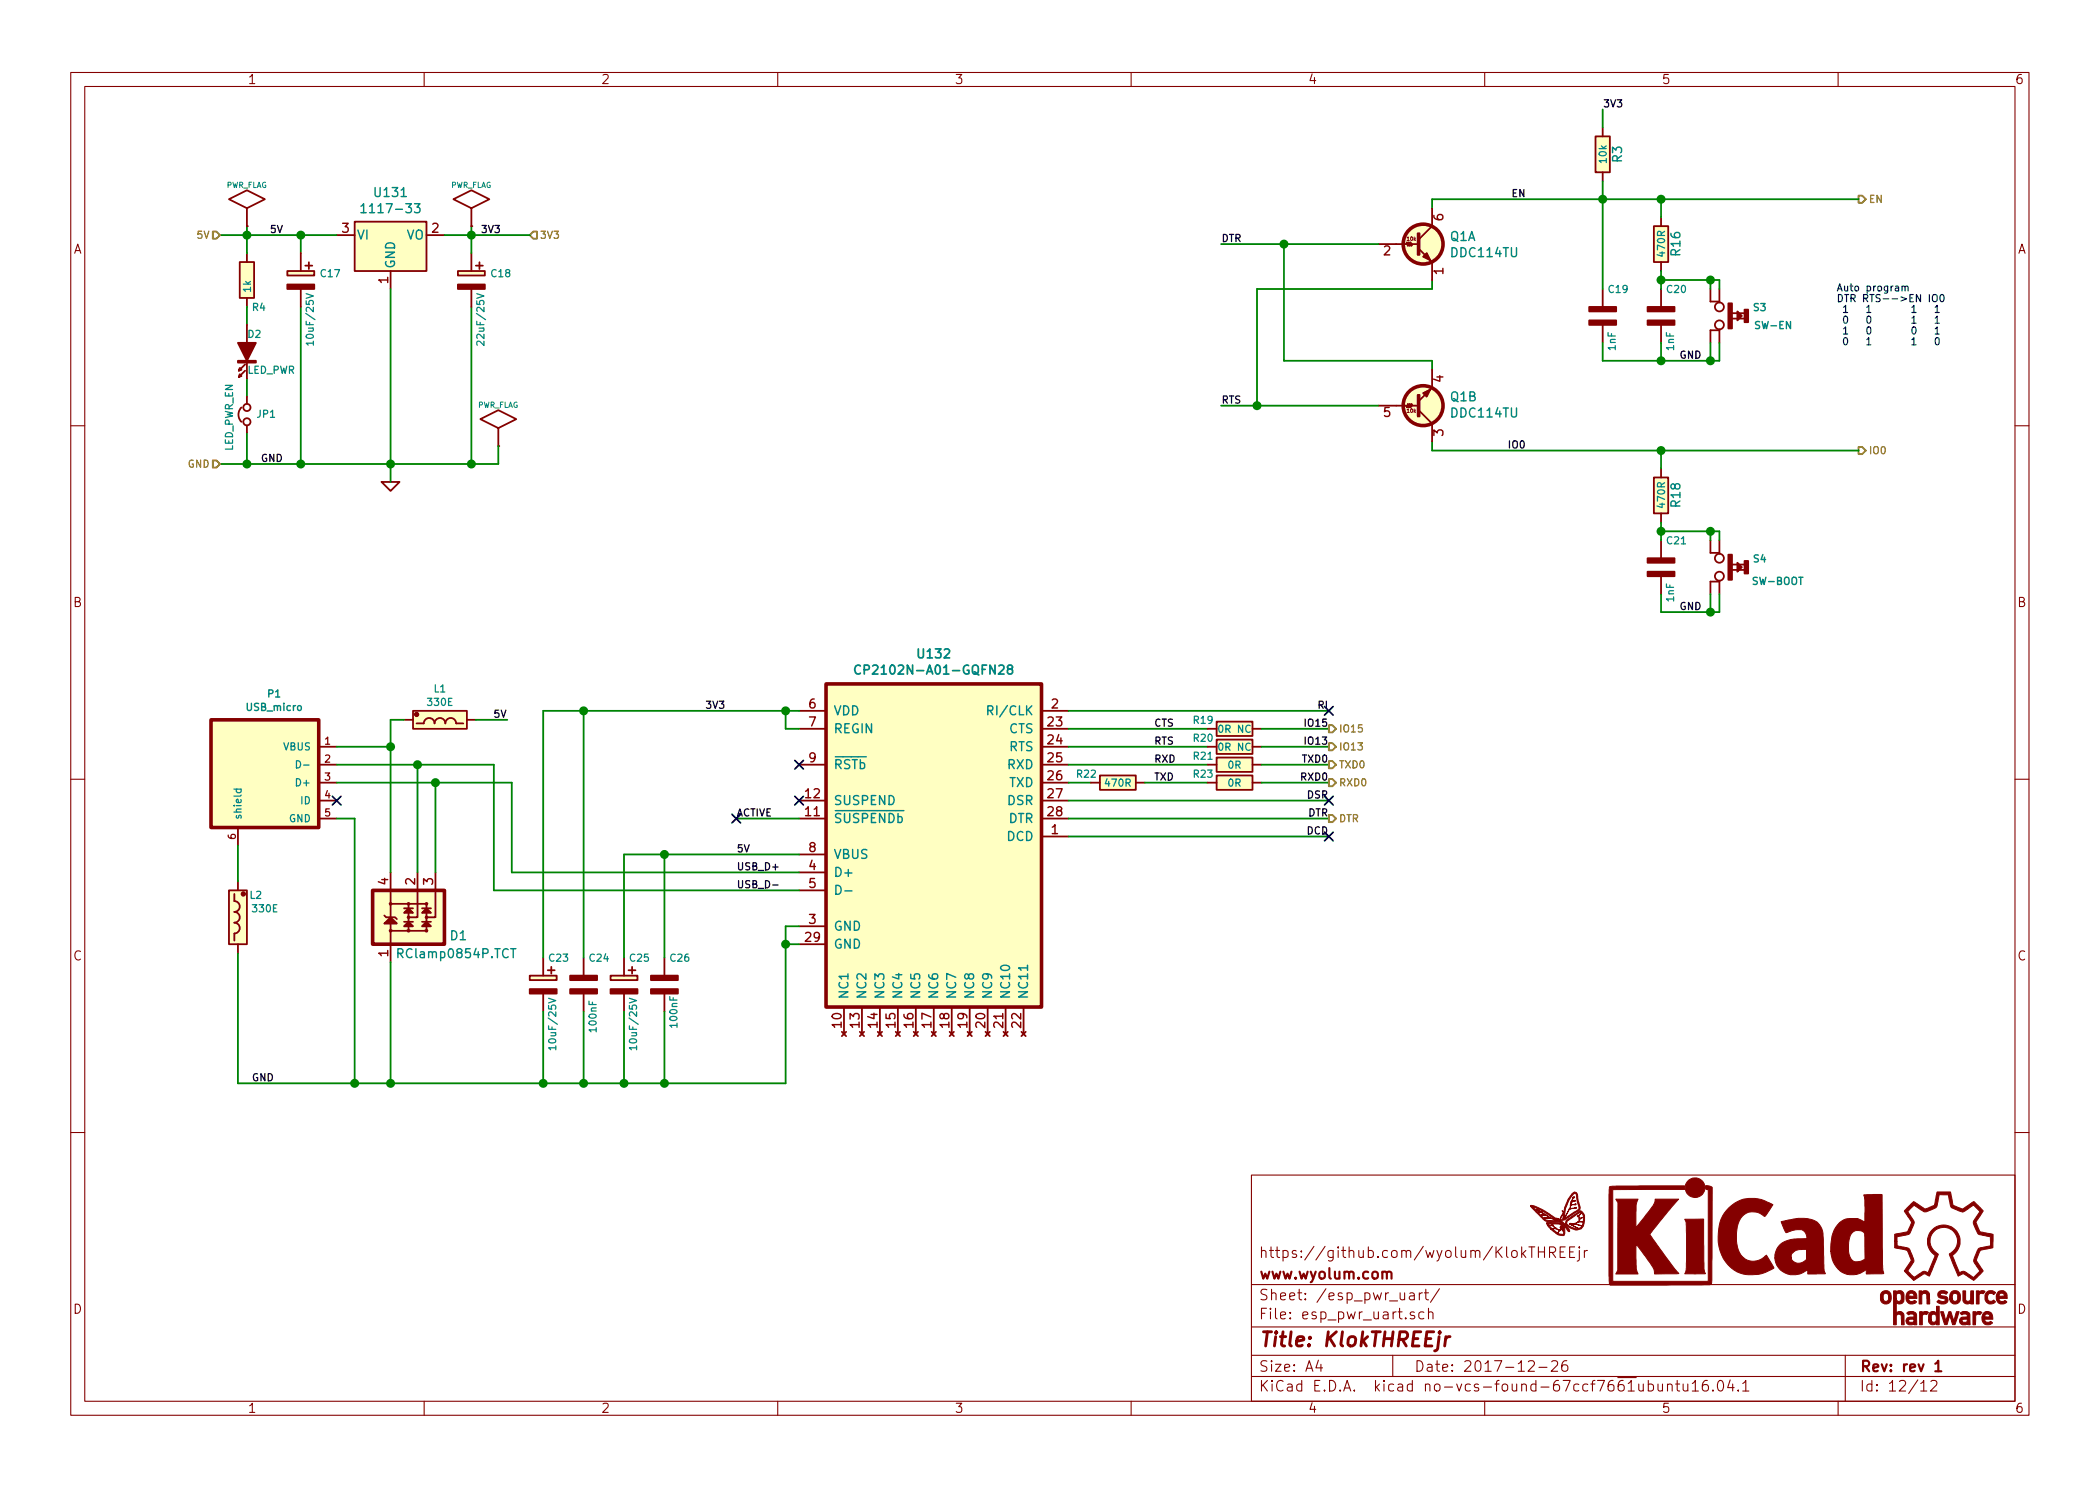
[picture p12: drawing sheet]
<svg xmlns="http://www.w3.org/2000/svg" width="297mm" height="210mm" viewBox="0 0 297 210" stroke-linecap="round" stroke-linejoin="round" font-family="sans-serif">
<g fill="none" stroke="#840000" stroke-width=".15">
<path d="M10 10.3h277v189.9h-277zM12 12.2h273v186.1h-273zM60 10.3v1.9M110 10.3v1.9M160 10.3v1.9M210 10.3v1.9M260 10.3v1.9M10 60.2h2M285 60.2h2M10 110.3h2M285 110.3h2M10 160.2h2"/>
<path d="M177 166.3h108v32h-108zM215.4 177.4l.4 .5M215.8 176.9l-.6 .6M216.3 176.4h.8M216.7 176.4v1.5M217.6 176.4v1.5M217.6 177.1h.9M218.5 176.4v1.5M219.2 177.2h.5a.4 .4 0 0 0 .4-.4 .4 .4 0 0 0-.4-.4h-.5v1.5M219.5 177.2l.5 .7M220.7 177.1h.5M221.4 176.4h-.7v1.5h.7"/>
<path d="M222 177.1h.5M222.7 176.4h-.7v1.5h.7M223.4 176.9v1.3l-.1 .2h-.2M223.4 176.4l-.1 .1 .1 .1v-.2v.2M224.1 176.9v1M224.5 176.9l-.3 .1-.1 .2M285 160.2h2M60 198.3v1.9M110 198.3v1.9M160 198.3v1.9M177 194.8h108M177 191.8h108"/>
<path d="M177 187.8h108M177 181.8h108M186.5 192.5l-.4 1h1M186.8 193v1M197 191.8v3M199.4 183l.1-.1 .5 .1 .1 .9M200.1 185.7a.37 .37 0 0 0-.6 .1v.1a.54 .54 0 0 0 .6 .3v.1v.2l-.2 .1-.4-.1M200.1 183.3l-.6 .1a.29 .29 0 0 0-.2 .2 .29 .29 0 0 0 .2 .3l.6-.1M200.8 182.9v1M201.2 182.9l-.3 .1-.1 .2M201.4 185.7l-.4-.1-.3 .3 .1 .6 .2 .1 .4-.1M201.5 182.9h.6"/>
<path d="M201.7 182.4v1.3l.1 .1 .3 .1M202.1 185.7a.38 .38 0 0 1 .6 .1v.8M202.1 185.1v1.5M203.6 182.3l-1.3 2M210 198.3v1.9M216.2 192.7l.2-.2 .5 .1a.4 .4 0 0 1 .1 .6l-.9 .8h.9M217.7 193.5h1.1M219.5 192.7l.2-.2h.3a.41 .41 0 0 1 .3 .7l-.9 .8h.9M221.6 192.5a.59 .59 0 0 0-.7 .7l.1 .7a.48 .48 0 0 0 .8-.2v-.3l-.2-.2a.51 .51 0 0 0-.6 0l-.1 .2M233.1 195.9a.48 .48 0 0 1 .8 .2v.4a.48 .48 0 0 1-.8 .2M233.1 195.3v1.5M234.5 195.8l.1 .9a.4 .4 0 0 0 .6 0"/>
<path d="M235.2 195.8v1M235.9 196a.41 .41 0 0 1 .6 0v.8M235.9 195.8v1M237 195.8h.6M237.2 195.3v1.3l.1 .1 .3 .1M238.1 195.8v.8a.39 .39 0 0 0 .6 .1M238.7 195.8v1M239.4 195.8l.4-.5v1.5M239.4 196.8h.8M241.5 195.3a.59 .59 0 0 0-.7 .7l.1 .7 .2 .1h.3l.2-.1 .1-.5-.2-.2-.4-.1-.3 .3M242.3 196.7h.1l-.1 .1-.1-.1h.1v.1M243.1 195.5a.35 .35 0 0 1 .3-.2 .35 .35 0 0 1 .3 .3 .77 .77 0 0 1-.4 1.2 .9 .9 0 0 1-.2-1.3z"/>
<path d="M244.7 195.2l-.3 1.1h.9M245.1 195.8v1M245.9 196.7v.1l-.1-.1h.1v.1M246.5 195.8l.4-.5v1.5M246.5 196.8h.9M260 198.3v1.9M261 191.8v6.5M271.7 195.8l.3-.3 .1-.2v1.5M271.7 196.8h.8M273.1 195.5l.2-.2h.4a.41 .41 0 0 1 .2 .7l-.9 .8h1"/>
</g>
<path d="M196.2 180.1a.36 .36 0 0 1 .3-.2 .36 .36 0 0 1 .3 .2v.8M273.7 193l.5-.5v1.5M273.7 194h.9" fill="none" stroke="#840000" stroke-width=".3"/>
<path d="M204.5 189.1l-.2 1.3M205.1 189.1a.55 .55 0 0 0-.6 .4" fill="none" stroke="#840000" stroke-width=".41"/>
<g fill="#ffffc2" stroke="#ffffc2" stroke-width=".14">
<path d="M33.9 37.1h2v5.1h-2z"/>
<path d="M50.2 31.4h10.1v6.9h-10.1z"/>
<path d="M40.6 38.3h3.8v.7h-3.8z"/>
<path d="M64.8 38.3h3.8v.7h-3.8z"/>
<path d="M116.8 96.8h30.5v45.7h-30.5z"/>
<path d="M29.8 101.8h15.3v15.3h-15.3z"/>
<path d="M74.9 138h3.8v.7h-3.8z"/>
<path d="M86.4 138h3.8v.7h-3.8z"/>
<path d="M155.6 109.7h5.1v2.1h-5.1z"/>
<path d="M172.1 107.2h5.1v2h-5.1z"/>
<path d="M172.1 109.7h5.1v2.1h-5.1z"/>
<path d="M172.1 104.6h5.1v2.1h-5.1z"/>
<path d="M172.1 102.1h5.1v2h-5.1z"/>
<path d="M225.7 19.3h2v5.1h-2z"/>
<path d="M233.9 32h2.1v5.1h-2.1z"/>
<path d="M233.9 67.6h2.1v5h-2.1z"/>
<path d="M52.7 126h10.2v7.6h-10.2z"/>
<path d="M58.4 100.6h7.6v2.5h-7.6z"/>
<path d="M32.4 126h2.5v7.6h-2.5z"/>
<circle cx="201.3" cy="34.5" r="2.82"/>
<circle cx="201.3" cy="57.4" r="2.82"/>
</g>
<g fill="none" stroke="#840000" stroke-width=".25">
<path d="M225.7 19.3h2v5.1h-2zM226.7 18v1.3M32.4 28.2l2.5-1.3 2.6 1.3-2.6 1.3zM33.9 37.1h2v5.1h-2zM34.9 29.5v2.5M34.9 32h.1M34.9 35.8v1.3M40.6 38.3h3.8v.7h-3.8zM42.5 35.8v2.5M47.6 33.3h2.6M50.2 31.4h10.1v6.9h-10.1zM55.2 38.3v2.6"/>
<path d="M60.3 33.3h2.6M64.1 28.2l2.6-1.3 2.5 1.3-2.5 1.3zM64.8 38.3h3.8v.7h-3.8zM66.7 29.5v2.5M66.7 32h.1M66.7 35.8v2.5M194.9 34.5h4l.1-.2 .1 .5 .2-.5 .1 .5 .1-.5 .1 .5 .2-.3h.9M200.7 35.2l1.9 1.9v2.5M202.6 29.5v2.5l-1.9 1.9M226.7 24.4v1.2M233.9 32h2.1v5.1h-2.1zM234.9 30.7v1.3"/>
<path d="M234.9 37.1v1.2M34.2 57.7a1.41 1.41 0 0 0 0 2M34.7 51.6l-.9 .8 .4-.1-.3-.2-.1 .3M34.7 52.4l-.9 .9 .4-.1-.3-.2-.1 .3M34.9 42.2v1.2M34.9 46v2.5M34.9 51v2.6M34.9 56.1v1M42.5 40.9v2.5M66.7 40.9v2.5M67.9 59.3l2.6-1.3 2.5 1.3-2.5 1.3zM194.9 57.4h4l.1 .3 .1-.6 .2 .6 .1-.6 .1 .6 .1-.6 .2 .3h.9"/>
<path d="M200.7 58l1.9 1.9v2.6M202.6 52.3v2.6l-1.9 1.9M226.7 40.9v2.5M226.7 46v2.5M234.9 40.9v2.5M234.9 46v2.5M241.9 40.9v1.8h1.3M243.2 46.7h-1.3v1.8M243.2 40.9v1.9M243.2 46.6v1.9M245 44.3h1.8M245 45.1h1.8"/>
<path d="M34.9 60.2v1M54 68.2h2.5l-1.3 1.3zM70.5 60.6v2.5M70.5 63.1h.1M233.9 67.6h2.1v5h-2.1zM234.9 66.3v1.3M234.9 72.6v1.3M234.9 76.4v2.6M241.9 76.4v1.8h1.3M243.2 76.4v2M245 79.9h1.8M234.9 81.5v2.6"/>
<path d="M243.2 82.2v1.9M243.2 82.3h-1.3v1.8M245 80.6h1.8M33.7 117.1v2.5M45.1 115.8h2.5M45.1 113.3h2.5M45.1 105.7h2.5M45.1 108.2h2.5M45.1 110.7h2.5M57.1 101.8h1.3M58.4 100.6h7.6v2.5h-7.6zM58.9 102.4h1a.76 .76 0 0 1 .8-.8 .76 .76 0 0 1 .8 .8 .76 .76 0 0 1 .7-.8 .76 .76 0 0 1 .8 .8 .76 .76 0 0 1 .8-.8 .76 .76 0 0 1 .7 .8h1"/>
<path d="M66 101.8h1.3M113 115.8h3.8M113 113.3h3.8M113 100.6h3.8M113 103.1h3.8M113 108.2h3.8M147.3 118.4h3.8M147.3 115.8h3.8M147.3 113.3h3.8M147.3 100.6h3.8M147.3 103.1h3.8M147.3 105.7h3.8"/>
<path d="M147.3 108.2h3.8M147.3 110.7h3.8M154.3 110.7h1.3M155.6 109.7h5.1v2.1h-5.1zM160.7 110.7h1.2M170.8 103.1h1.3M170.8 105.7h1.3M170.8 108.2h1.3M170.8 110.7h1.3M172.1 107.2h5.1v2h-5.1zM172.1 109.7h5.1v2.1h-5.1zM172.1 104.6h5.1v2.1h-5.1z"/>
<path d="M172.1 102.1h5.1v2h-5.1zM177.2 103.1h1.2M177.2 105.7h1.2M177.2 108.2h1.2M177.2 110.7h1.2M32.4 126h2.5v7.6h-2.5zM33.1 126.5v1a.76 .76 0 0 1 .8 .8 .76 .76 0 0 1-.8 .7 .76 .76 0 0 1 .8 .8 .76 .76 0 0 1-.8 .8 .76 .76 0 0 1 .8 .7 .76 .76 0 0 1-.8 .8v1M33.7 124.7v1.3M33.7 133.6v1.3M54.4 129.5l.2 .3h.6M55.2 129.8h.7l.2 .2M55.2 123.4v6.4"/>
<path d="M55.2 130.4v5.7M55.2 127.9h5.1v.6M57.1 130.4h1.3M57.1 128.5h1.3M57.8 127.9v.6M57.8 129.2v1.2M57.8 131.1v.6M59.1 123.4v6.4h-1.3M59.7 130.4h1.3M59.7 128.5h1.3M60.3 131.1v.6h-5.1M60.3 129.2v1.2"/>
<path d="M61.6 123.4v6.4h-1.3M74.9 138h3.8v.7h-3.8zM76.8 135.5v2.5M82.5 135.5v2.5M86.4 138h3.8v.7h-3.8zM88.3 135.5v2.5M94 135.5v2.5M113 133.6h3.8M113 131.1h3.8M113 123.4h3.8M113 126h3.8M113 120.9h3.8"/>
<path d="M76.8 140.6v2.5M82.5 140.6v2.5M88.3 140.6v2.5M94 140.6v2.5M119.1 146l.6 .6M119.4 142.5v3.8M119.7 146l-.6 .6M121.6 146l.6 .6M121.9 142.5v3.8M122.2 146l-.6 .6M124.2 146l.6 .6M124.5 142.5v3.8"/>
<path d="M124.8 146l-.6 .6M126.7 146l.6 .6M127 142.5v3.8M127.3 146l-.6 .6M129.2 146l.6 .6M129.5 142.5v3.8M129.8 146l-.6 .6M131.8 146l.6 .6M132.1 142.5v3.8M132.4 146l-.6 .6M134.3 146l.6 .6M134.6 142.5v3.8"/>
<path d="M134.9 146l-.6 .6M136.9 146l.6 .6M137.2 142.5v3.8M137.5 146l-.6 .6M139.4 146l.6 .6M139.7 142.5v3.8M140 146l-.6 .6M141.9 146l.6 .6M142.2 142.5v3.8M142.5 146l-.6 .6M144.5 146l.6 .6M144.8 142.5v3.8"/>
<path d="M145.1 146l-.6 .6"/>
<circle cx="34.9" cy="59.7" r=".51"/>
<circle cx="34.9" cy="57.7" r=".51"/>
<circle cx="243.2" cy="46" r=".63"/>
<circle cx="243.2" cy="43.4" r=".63"/>
<circle cx="243.2" cy="79" r=".63"/>
<circle cx="243.2" cy="81.5" r=".63"/>
<circle cx="55.2" cy="131.7" r=".13"/>
<circle cx="55.2" cy="127.9" r=".13"/>
<circle cx="57.8" cy="131.7" r=".13"/>
<circle cx="57.8" cy="129.8" r=".13"/>
<circle cx="57.8" cy="127.9" r=".13"/>
<circle cx="60.3" cy="129.8" r=".13"/>
<circle cx="60.3" cy="127.9" r=".13"/>
<circle cx="60.3" cy="131.7" r=".13"/>
</g>
<path d="M51.1 29.2l.3-.4v1.3M51.1 30.1h.7M58.6 28.8h.8l-.4 .5 .3 .1 .1 .5-.2 .2h-.4l-.2-.1M139.7 100.5h.6l.1-.2v-.3l-.2-.1h-.5v1.2M72.2 134.2h.8M118.2 125.3a.64 .64 0 0 1 .8 .6 .64 .64 0 0 1-.8 .6zM119.5 126.1h1M145.3 136.6v.7" fill="none" stroke="#008484" stroke-width=".2"/>
<g fill="none" stroke="#008400" stroke-width=".25">
<path d="M226.7 15.5v2.5M31.1 33.3h16.5M34.9 32v3.8M42.5 33.3v2.5M62.9 33.3h12M66.7 32v3.8M172.7 34.5h22.2M181.6 34.5v16.5h21v1.3M202.6 39.6v1.3h-24.8v16.5M226.7 25.6v15.3M234.9 28.2v2.5M234.9 38.3v2.6"/>
<path d="M234.9 39.6h8.3v1.3M241.9 39.6v1.3M262.9 28.2h-60.3v1.3M34.9 43.4v2.6M34.9 53.6v2.5M42.5 43.4v22.3M55.2 40.9v27.3M66.7 43.4v22.3M172.7 57.4h22.2M226.7 48.5v2.5h16.5v-2.5M234.9 48.5v2.5M241.9 48.5v2.5"/>
<path d="M34.9 61.2v4.5M70.5 63.1v2.6h-39.4M202.6 62.5v1.2h60.3M234.9 63.7v2.6M234.9 73.9v2.5M234.9 75.2h8.3v1.2M241.9 75.2v1.2M234.9 84.1v2.5h8.3v-2.5M241.9 84.1v2.5M33.7 119.6v5.1M47.6 105.7h7.6M47.6 115.8h2.6v37.5"/>
<path d="M47.6 108.2h22.2v17.8h43.2M47.6 110.7h24.8v12.7h40.6M57.1 101.8h-1.9v21.6M59.1 108.2v15.2M61.6 110.7v12.7M67.3 101.8h4.5M82.5 100.6v34.9M104.1 115.8h8.9M111.1 100.6v2.5h1.9M113 100.6h-36.2v34.9M151.1 105.7h19.7M151.1 115.8h36.9"/>
<path d="M151.1 118.4h36.9M151.1 100.6h36.9M151.1 103.1h19.7M151.1 108.2h19.7M151.1 110.7h3.2M151.1 113.3h36.9M161.9 110.7h8.9M178.4 105.7h9.6M178.4 103.1h9.6M178.4 108.2h9.6M178.4 110.7h9.6M55.2 136.1v17.2"/>
<path d="M94 120.9v14.6M111.1 133.6h1.9M113 131.1h-1.9v22.2h-77.4v-18.4M113 120.9h-24.7v14.6M76.8 143.1v10.2M82.5 143.1v10.2M88.3 143.1v10.2M94 143.1v10.2"/>
</g>
<g fill="#008400" stroke="#008400" stroke-width=".25">
<circle cx="42.5" cy="33.3" r=".51"/>
<circle cx="42.5" cy="65.7" r=".51"/>
<circle cx="55.2" cy="65.7" r=".51"/>
<circle cx="34.9" cy="65.7" r=".51"/>
<circle cx="34.9" cy="33.3" r=".51"/>
<circle cx="66.7" cy="33.3" r=".51"/>
<circle cx="50.2" cy="153.3" r=".51"/>
<circle cx="111.1" cy="133.6" r=".51"/>
<circle cx="111.1" cy="100.6" r=".51"/>
<circle cx="76.8" cy="153.3" r=".51"/>
<circle cx="82.6" cy="153.3" r=".51"/>
<circle cx="88.3" cy="153.3" r=".51"/>
<circle cx="94" cy="153.3" r=".51"/>
<circle cx="82.6" cy="100.6" r=".51"/>
<circle cx="94" cy="120.9" r=".51"/>
<circle cx="181.6" cy="34.5" r=".51"/>
<circle cx="177.8" cy="57.4" r=".51"/>
<circle cx="226.7" cy="28.2" r=".51"/>
<circle cx="235" cy="51" r=".51"/>
<circle cx="241.9" cy="51" r=".51"/>
<circle cx="235" cy="39.6" r=".51"/>
<circle cx="241.9" cy="39.6" r=".51"/>
<circle cx="235" cy="28.2" r=".51"/>
<circle cx="241.9" cy="86.6" r=".51"/>
<circle cx="235" cy="75.2" r=".51"/>
<circle cx="241.9" cy="75.2" r=".51"/>
<circle cx="235" cy="63.7" r=".51"/>
<circle cx="66.7" cy="65.7" r=".51"/>
<circle cx="55.2" cy="105.7" r=".51"/>
<circle cx="59.1" cy="108.2" r=".51"/>
<circle cx="61.6" cy="110.7" r=".51"/>
<circle cx="55.2" cy="153.3" r=".51"/>
</g>
<path d="M30.1 32.8h.5l.5 .5-.5 .5h-.5zM75.4 32.8h.5v1h-.5l-.5-.5zM262.9 27.7h.5l.5 .5-.5 .5h-.5zM30.1 65.1h.5l.5 .6-.5 .5h-.5zM262.9 63.2h.5l.5 .5-.5 .6h-.5zM188 102.6h.5l.5 .5-.5 .5h-.5zM188 105.2h.5l.5 .5-.5 .5h-.5zM188 107.7h.5l.5 .5-.5 .5h-.5zM188 110.2h.5l.5 .5-.5 .5h-.5zM188 115.3h.5l.5 .5-.5 .5h-.5z" fill="none" stroke="#848400" stroke-width=".25"/>
<g fill="#840000" stroke="#840000" stroke-width=".25">
<path d="M40.6 40.3h3.8v.6h-3.8z"/>
<path d="M64.8 40.3h3.8v.6h-3.8z"/>
<path d="M33.7 51h2.5v.3h-2.5z"/>
<path d="M33.7 48.5h2.5l-1.3 2.5z"/>
<path d="M74.9 139.9h3.8v.7h-3.8z"/>
<path d="M80.6 138h3.9v.7h-3.9z"/>
<path d="M80.6 139.9h3.9v.7h-3.9z"/>
<path d="M86.4 139.9h3.8v.7h-3.8z"/>
<path d="M92.1 138h3.8v.7h-3.8z"/>
<path d="M92.1 139.9h3.8v.7h-3.8z"/>
<path d="M224.8 43.4h3.8v.7h-3.8z"/>
<path d="M224.8 45.3h3.8v.7h-3.8z"/>
<path d="M233 43.4h3.9v.7h-3.9z"/>
<path d="M233 45.3h3.9v.7h-3.9z"/>
<path d="M244.5 42.9h.5v3.6h-.5z"/>
<path d="M246.8 43.8h.5v1.8h-.5z"/>
<path d="M245.7 44.1l.7 .6-.7 .6z"/>
<path d="M233 79h3.9v.6h-3.9z"/>
<path d="M233 80.9h3.9v.6h-3.9z"/>
<path d="M244.5 78.5h.5v3.5h-.5z"/>
<path d="M246.8 79.4h.5v1.7h-.5z"/>
<path d="M245.7 79.6l.7 .7-.7 .6z"/>
<path d="M200.5 33h.3v3.1h-.3z"/>
<path d="M201.3 36.3l.5-.5 .5 1z"/>
<path d="M200.5 55.9h.3v3h-.3z"/>
<path d="M201.3 55.6l1-.5-.5 1z"/>
<path d="M55.2 129.8l.9 .9h-1.7z"/>
<path d="M57.8 130.4l.6 .7h-1.3z"/>
<path d="M60.3 130.4l.7 .7h-1.3z"/>
<path d="M57.1 129.2l.7-.7 .6 .7z"/>
<path d="M59.7 129.2l.6-.7 .7 .7z"/>
<circle cx="58.9" cy="101.1" r=".25"/>
<circle cx="34.4" cy="126.5" r=".25"/>
</g>
<g fill="none" stroke="#008484" stroke-width=".18">
<path d="M43.3 41.5l1 .4-1 .3M44.3 48.6h-1l.3 .2M44.3 48.3v.5M67.4 41.5l1.1 .4-1.1 .3M68.5 48.3v.6l-.6-.6h-.2h-.2l-.1 .2 .1 .3M33.1 111.7h1M33.5 111.7l-.1 .3 .2 .2 .5-.1v-.4M41.9 107.6a.51 .51 0 0 1 .6 .5 .51 .51 0 0 1-.6 .6zM43 108.2h.7M77.6 141.2l1 .4-1 .3M78.6 148.3h-1l.3 .2M78.6 148v.5"/>
<path d="M89 141.2l1 .4-1 .3M90 148.3h-1l.3 .2M90 148v.5"/>
</g>
<g fill="none" stroke="#840000" stroke-width=".51">
<path d="M116.8 96.8h30.5v45.7h-30.5zM29.8 101.8h15.3v15.3h-15.3zM52.7 126h10.2v7.6h-10.2z"/>
<circle cx="201.3" cy="34.5" r="2.82"/>
<circle cx="201.3" cy="57.4" r="2.82"/>
</g>
<path d="M121.7 94.2a.52 .52 0 0 0-.6 0 .52 .52 0 0 0-.2 .6 .47 .47 0 0 0 .3 .5 .47 .47 0 0 0 .5-.1M142.7 94.7l-.2-.3 .2-.3h.3l.2 .3v.1l-.6 .2-.1 .2v.2l.2 .3 .4-.1 .1-.2v-.2l-.2-.2" fill="none" stroke="#008484" stroke-width=".25"/>
<g fill="none" stroke="#000084" stroke-width=".25">
<path d="M187.4 100l1.2 1.2M188.6 100l-1.2 1.2M47 112.7l1.2 1.2M48.2 112.7l-1.2 1.2M103.5 115.2l1.2 1.2M104.7 115.2l-1.2 1.2M112.4 107.6l1.2 1.2M112.4 112.7l1.2 1.2M113.6 107.6l-1.2 1.2M113.6 112.7l-1.2 1.2M187.4 117.7l1.2 1.3M187.4 112.7l1.2 1.2"/>
<path d="M188.6 117.7l-1.2 1.3M188.6 112.7l-1.2 1.2"/>
</g>
<path d="M109.3 125.2h.8" fill="none" stroke="#000" stroke-width=".18"/>
<g fill="none" stroke="#0000c2" stroke-width=".18">
<path d="M260.8 44.2h.5M260.8 47.3h.5M260.9 44.8l.1-.1a.55 .55 0 0 1 .4 .5 .55 .55 0 0 1-.4 .5l-.1-.1-.1-.3zM260.9 47.8h.1a.55 .55 0 0 1 .4 .5 .55 .55 0 0 1-.4 .5l-.1-.1-.1-.3zM264.1 43.5l.2-.3v1M264.1 48.1l.2-.3v1M264.1 44.2h.5M264.1 48.8h.5M264.1 44.8l.3-.1a.66 .66 0 0 1 0 1 .59 .59 0 0 1-.3-.9zM264.1 46.3l.3-.1a.66 .66 0 0 1 0 1.1 .59 .59 0 0 1-.3-1zM269 40.6l.1-.1a.23 .23 0 0 1 .4 .1v.6M269 40.5v.7"/>
<path d="M269.5 40.6a.23 .23 0 0 1 .2-.1 .23 .23 0 0 1 .2 .1v.6M270.4 43.5l.3-.3v1M270.4 45l.3-.3v1M270.4 48.1l.3-.3v1M270.4 44.2h.6M270.4 45.7h.6M270.4 48.8h.6M270.5 46.3l.2-.1a.55 .55 0 0 1 .3 .6 .55 .55 0 0 1-.3 .5l-.2-.1-.1-.3zM272.9 41.7v1M273.4 41.8l.2-.1a.35 .35 0 0 1 .4 .3v.5a.34 .34 0 0 1-.6 0zM273.7 43.5l.3-.3v1M273.7 45l.3-.3v1"/>
<path d="M273.7 46.5l.3-.3v1.1M273.7 44.2h.6M273.7 45.7h.6M273.7 47.3h.6M273.8 47.8h.3a.66 .66 0 0 1 0 1l-.3-.2zM274.5 41.8l.2-.1a.55 .55 0 0 1 .3 .5 .55 .55 0 0 1-.3 .5l-.2-.1-.1-.3z"/>
</g>
<g fill="#840000" stroke="#840000" stroke-width=".14">
<path d="M271.5 185.6h.4v.2l.1-.1a.59 .59 0 0 1 .8 0l-.3 .3a.41 .41 0 0 0-.6 .2v1.2h-.4z"/>
<path d="M279.1 185.6h.4v.1l.3-.1 .5 .1-.2 .3a.37 .37 0 0 0-.6 .2l-.1 1.2h-.3z"/>
<path d="M279.6 182.6h.3v.2a.55 .55 0 0 1 .9 0l-.3 .3h-.5l-.1 .1v1.3h-.3z"/>
<path d="M271.4 182.6h.4v.2a.63 .63 0 0 1 1.1 .3v1.4h-.3l-.1-1.2-.1-.2a.4 .4 0 0 0-.6 .2v1.2h-.4z"/>
<path d="M277.6 182.6h.4v1.3a.36 .36 0 0 0 .5 .2 .36 .36 0 0 0 .2-.4l.1-1.1h.3v1.9h-.3l-.1-.2a.66 .66 0 0 1-1.1-.3z"/>
<path d="M276 182.8a.76 .76 0 0 1 .8-.2 .76 .76 0 0 1 .5 .7v.5a.76 .76 0 0 1-.8 .7 .76 .76 0 0 1-.7-.7h.3a.39 .39 0 0 0 .4 .3 .39 .39 0 0 0 .4-.2v-.6a.39 .39 0 0 0-.4-.3 .39 .39 0 0 0-.4 .4v.4h-.3v-.7z"/>
<path d="M280.9 182.9l.4-.3h.5l.5 .3-.3 .3a.56 .56 0 0 0-.7-.1 .68 .68 0 0 0 .2 1l.5-.2 .2 .3a.82 .82 0 0 1-.8 .3 .82 .82 0 0 1-.6-.6v-.6z"/>
<path d="M269.8 182.9a.83 .83 0 0 1 1-.1 .83 .83 0 0 1 .3 .9h-1.1a.57 .57 0 0 0 .9 .3l.2 .2a.86 .86 0 0 1-1.1 .2 .86 .86 0 0 1-.4-1h1.2l-.3-.4-.4 .1-.1 .3h-.4z"/>
<path d="M282.6 182.8a.76 .76 0 0 1 .9-.1 .76 .76 0 0 1 .4 .7v.3h-1.1l.1 .4h.5l.2-.1 .3 .2a.87 .87 0 0 1-1.1 .2 .87 .87 0 0 1-.4-1h1.1l-.1-.3-.4-.1-.3 .4h-.3z"/>
<path d="M266.1 182.9a.83 .83 0 0 1 1.1-.2 .83 .83 0 0 1 .3 1 .76 .76 0 0 1-.7 .8 .76 .76 0 0 1-.8-.7h.4a.39 .39 0 0 0 .4 .3 .39 .39 0 0 0 .3-.3v-.5a.38 .38 0 0 0-.4-.3 .38 .38 0 0 0-.3 .3v.5h-.4v-.6z"/>
<path d="M272.9 185.8a.7 .7 0 0 1 1 0v-1h.4v2.6h-.4v-.2a.63 .63 0 0 1-.7 .2 .63 .63 0 0 1-.4-.6h.4a.36 .36 0 0 0 .4 .3 .36 .36 0 0 0 .3-.4v-.3a.36 .36 0 0 0-.3-.5 .36 .36 0 0 0-.4 .3v.6h-.4v-.8z"/>
<path d="M274.5 185.6h.4l.3 1.2 .5-1.2h.2l.5 1.3 .3-1.3h.4l-.6 1.8h-.3l-.4-1.2-.4 1.2h-.3z"/>
<path d="M277.3 185.7a.8 .8 0 0 1 1.3 .2l.1 1.5h-.4v-.1l-.2 .1h-.5l-.4-.3v-.2h.3l.2 .2h.5l.1-.5-.5 .1h-.3v.2h-.3a.51 .51 0 0 1 .4-.5l.7-.1v-.3l-.5-.1-.3 .1-.2-.2z"/>
<path d="M280.5 185.8a.76 .76 0 0 1 .9-.2 .76 .76 0 0 1 .5 .8v.3h-1.2a.63 .63 0 0 0 .9 .3l.2 .2a.87 .87 0 0 1-1.1 .2 .87 .87 0 0 1-.3-1.1h1.1a.38 .38 0 0 0-.4-.4 .38 .38 0 0 0-.4 .4h-.3z"/>
<path d="M274.2 182.8l.4-.2h.4l.5 .2-.2 .3-.4-.1-.4 .1a.34 .34 0 0 0 .5 .3 .56 .56 0 0 1 .5 .6 .56 .56 0 0 1-.6 .5h-.4l-.5-.3 .2-.3 .1 .1a.65 .65 0 0 0 .8 0l.1-.1a.76 .76 0 0 0-.8-.3l-.2-.1-.1-.3z"/>
<path d="M269.7 185.8a.97 .97 0 0 1 1.3 .1l.1 1.5h-.4v-.1l-.2 .1h-.5l-.4-.3v-.2h.4v.1l.2 .1h.4l.1-.1v-.4l-.5 .1-.2 .2h-.4a.48 .48 0 0 1 .6-.5h.5v-.4l-.5-.1-.2 .1z"/>
<path d="M267.8 182.6h.4v.2a.62 .62 0 0 1 .7-.2 .62 .62 0 0 1 .4 .6v.7a.64 .64 0 0 1-.4 .6 .64 .64 0 0 1-.7-.2v1.4a.63 .63 0 0 1 .7-.1 .63 .63 0 0 1 .4 .5v1.3h-.3l-.1-1.2a.37 .37 0 0 0-.3-.3 .37 .37 0 0 0-.4 .4v1.1h-.4v-3.7h.4a.37 .37 0 0 0 .2 .4 .37 .37 0 0 0 .4-.1l.1-.6v-.3l-.2-.1-.4 .1-.1 .6h-.4z"/>
<path d="M269.8 170.9l.9-.9 1.4 .9a.61 .61 0 0 0 .8-.1l.4-.1a.45 .45 0 0 0 .4-.6l.3-1.4h1.9l.4 1.9 .9 .3a.51 .51 0 0 0 .8-.1l1.1-.8 .2 .1 1.2 1.2-.7 1.2a.6 .6 0 0 0-.1 .9l.4 .9 1.8 .3v1.9l-1.8 .4-.4 .9a.58 .58 0 0 0 .1 .9l.7 1.1-1.3 1.4-1.5-1-.7 .4-1.3-3.1a1.96 1.96 0 0 0 .3-3.5 1.96 1.96 0 0 0-3 1.8 2.68 2.68 0 0 0 1.2 1.7l-1.3 3.1-.4-.2a.4 .4 0 0 0-.6 0l-1.2 .8-1.3-1.3 .9-1.4a.8 .8 0 0 0-.2-.8l-.1-.3a.56 .56 0 0 0-.6-.6l-1.4-.3v-.9h.3l.1 .7 .7 .1a1.21 1.21 0 0 1 1.1 .5l.3 .7a.99 .99 0 0 1-.1 1.4l-.6 .9 1 .8 .9-.6a.69 .69 0 0 1 1 0l1-2.5a2.38 2.38 0 0 1-1.1-1.7 2.32 2.32 0 0 1 3.3-2.4 2.32 2.32 0 0 1 .4 4l-.2 .1 1.1 2.5 .3-.2a1.26 1.26 0 0 1 1.1 .5l.5 .4 1-.9-.4-.6a1.33 1.33 0 0 1-.5-1.3l.3-.7a.95 .95 0 0 1 1.1-.9l1-.1-.1-1.3-1.2-.3a.59 .59 0 0 1-.7-.4l-.4-1a1.01 1.01 0 0 1 .4-1.1l.5-.8-1-.9-1.5 1-1.6-.7-.4-1.7-1.3-.1-.2 1.2a.84 .84 0 0 1-.8 .9l-.4 .2a.89 .89 0 0 1-1.2-.1l-1-.7-.9 .9 .9 1.3a1.07 1.07 0 0 1-.2 1.1l-.2 .3a.75 .75 0 0 1-.8 .7l-1.2 .2v.6h-.3v-1l1.8-.3 .5-1.2 .1-.2-1-1.5z"/>
<path d="M238.3 172.5h2.7v7.1l.2 .6h-2.9l.2-.5 .1-1.3-.1-4.9v-.5z"/>
<path d="M227.7 167.9l.9-.1h9.7v.5h-10.2v13h13.5v-13l-.3-.1-.1-.4h.5l.5 .2-.1 13.1v.6l-1.4 .1h-12.9l-.2-.2v-1.1z"/>
<path d="M244.6 170.9a4.9 4.9 0 0 1 5.9-.6l.3 .2-1.2 1.6a2.29 2.29 0 0 0-2.4-.5 2.29 2.29 0 0 0-1.5 1.9l-.1 2.1a2.85 2.85 0 0 0 1.9 2.8 2.5 2.5 0 0 0 2.4-.8l1 1.8a5.4 5.4 0 0 1-5.6 .3 5.9 5.9 0 0 1-2.1-6.3l.5-1.4z"/>
<path d="M228.5 169.7h3.2l-.3 .9v3.1l2.4-3.1 .3-.6v-.3h3.3l-4.1 4.9 3.6 4.9 .6 .7-3.5 .1v-.5a14.6 14.6 0 0 0-2.2-3.3l-.4-.5v3.5l.3 .8h-3.2l.3-.6 .1-9.6z"/>
<path d="M263.6 169.1l2.6-.1 .1 9.9 .1 1.3-2.4 .1-.1-.6-1.2 .6a2.96 2.96 0 0 1-3.7-2.7v-.5h2.5a1.5 1.5 0 0 0 .9 1.4 1.92 1.92 0 0 0 1.4-.4v-3a.75 .75 0 0 0-.9-1 1.25 1.25 0 0 0-1.4 1.3v1.7h-2.5a4.8 4.8 0 0 1 1.6-4.4l.7-.3h1.5l1 .5v-3.1z"/>
<path d="M251.9 172.9l2.3-.5a4.3 4.3 0 0 1 2.8 .5 2.97 2.97 0 0 1 .9 2.5l.1 3.4a2.48 2.48 0 0 0 .2 1.4l-2.5 .1v-.6a2.93 2.93 0 0 1-4.4-.7l-.2-1h2.3a1.21 1.21 0 0 0 1 .8 1.21 1.21 0 0 0 1.1-.6v-1.4h-.5a1.57 1.57 0 0 0-1.6 .8v.4h-2.3a2.51 2.51 0 0 1 2.4-2.6l2.1-.1a1.18 1.18 0 0 0-.8-1.3 4.2 4.2 0 0 0-2.1 .4h-.1l-.1-.2z"/>
<path d="M217.3 171.1h.2l.3 .2 .4 .1v.2l.2 .1 1.4 .8-.6-.1h-.8l.9-.1h-.9h.8l-.5-.3-.6-.1h.5h-.6l.1-.1 .3 .1-.5-.4 .2-.1-.5 .1h.2h-.2v-.1h.3z"/>
<path d="M222.5 169.4l.1-.1 .1 .1a.4 .4 0 0 0-.3 .5l.3 .1 .1-.1h-.3l.3-.1v.2h-.2a.35 .35 0 0 0-.3 .4l.5 .1 .1-.1h-.3h.3l-.2 .1a.39 .39 0 0 0-.4 0 .39 .39 0 0 0-.2 .5l.9-.1-.1 .1h-.7a1.01 1.01 0 0 0-.6 .8l.3-.7 .2-.1-.1 .1 .1-.3v-.3h.2h-.2l.1-.5h.2h-.2l.3-.6h.2z"/>
<path d="M218.8 173h1.9l.1 .2a1.11 1.11 0 0 1 .4 1.6l-.8-.1-.3-.2 1 .1a.41 .41 0 0 0 0-.4 .41 .41 0 0 0-.4-.2l-.3 .5h-.3l-.7-.6h.2l.7 .6 .2-.3-.1-.1h.2l-.2-.1a1.4 1.4 0 0 0-1-.1l-.5-.5 .3 .1a.66 .66 0 0 0 .9 .3h-.3a.33 .33 0 0 0-.3-.4h-.1h.3h-.8l-.1-.3h.2v.2h.2h.4a1.35 1.35 0 0 0 1.1 .7l.2-.1h-.2a.23 .23 0 0 1 .3 0 .23 .23 0 0 1 .1 .2l.1 .1-.1-.4h-.3l-.1-.1h.2l-.2-.1 .5 .1-.6-.5-1.8-.1z"/>
<path d="M221.5 172.7l1.5-1a.52 .52 0 0 1 .9-.1l.2 .4v.7a1.13 1.13 0 0 1-1.4 1.3l-.9-.4-.4-.4 .2-.1a2.38 2.38 0 0 0 1.5 .8v-.1l-1.1-.6h.2l.5 .3a.63 .63 0 0 0 1 0l-.9-.3h-.8l.1-.1 .8 .1 .9 .2 .2-.5h-.6l-.5 .3h-.5l.6-.2 .3-.1h-.1l.1-.1h.6l.1-.5a.55 .55 0 0 0-.6 .5h-.1a.16 .16 0 0 0 .1-.2 .16 .16 0 0 0-.1-.1l.2-.1-.2 .1 .1-.1-.1-.2-.2-.1h.2a.34 .34 0 0 0 .6 .2 .34 .34 0 0 0-.2-.6l-.4 .4h-.2l.6-.5-.2-.1-.3 .2-1.5 1.1-.1 .3h-.2z"/>
<path d="M216.5 170.6a5.6 5.6 0 0 1 2.5 1.1l1 .7 .6 .1 .1 .1 .3-.7a.35 .35 0 0 0 0-.6l.2 .2 .1-.7a3.9 3.9 0 0 1 1.4-2.1 .61 .61 0 0 1 .5 .8l.3 1.2a.68 .68 0 0 1-.6 .9l-1.6 1-.3 .1 .1-.3h.2l.3-.6-.3 .6 1.4-.9a.71 .71 0 0 0 .5-1.1l-.2-.9a.46 .46 0 0 0-.3-.6l-.6 .6a6 6 0 0 0-.8 2.8l-.1 .1h-.1l.1-.7h-.1a.87 .87 0 0 0-.3 .9l1.1 1.3 .1 .3a.5 .5 0 0 1-.5-.4l-.9-1-.7 .1a2.11 2.11 0 0 1-1.7-.4l-1.7-1.8h.2l1.4 1.4a1.33 1.33 0 0 0 1.4 .6h.7l-.4-.3h.4l.4 .4v-.2l-.2-.1-.6-.1-1.3-.8a5.6 5.6 0 0 0-2-.9z"/>
<circle cx="239.8" cy="168" r="1.4"/>
</g>
<text font-size="2.8" fill="#840000" x="178" y="190.5">Title: KlokTHREEjr</text>
<g font-size="2.1" fill="#840000">
<text x="178" y="178">https://github.com/wyolum/KlokTHREEjr</text>
<text x="178" y="184">Sheet: /esp_pwr_uart/</text>
<text x="178" y="181">www.wyolum.com</text>
<text x="178" y="186.7">File: esp_pwr_uart.sch</text>
<text x="178" y="196.9">KiCad E.D.A. kicad no-vcs-found-67ccf7661ubuntu16.04.1</text>
<text x="178" y="194.1">Size: A4</text>
<text x="200" y="194.1">Date: 2017-12-26</text>
<text x="263" y="194.1">Rev: rev 1</text>
<text x="263" y="196.9">Id: 12/12</text>
</g>
<g font-size="1.8" fill="#840000">
<text x="35" y="11.9">1</text>
<text x="85" y="11.9">2</text>
<text x="135" y="11.9">3</text>
<text x="185" y="11.9">4</text>
<text x="235" y="11.9">5</text>
<text x="285" y="11.9">6</text>
<text x="10.4" y="35.9">A</text>
<text x="48.4" y="32.9">3</text>
<text x="61.1" y="32.9">2</text>
<text x="204.2" y="31.2" transform="rotate(-90 204.2 31.2)">6</text>
<text x="285.4" y="35.9">A</text>
<text x="43.2" y="38.1">+</text>
<text x="54.9" y="40.1" transform="rotate(-90 54.9 40.1)">1</text>
<text x="67.3" y="38.1">+</text>
<text x="195.7" y="36.1">2</text>
<text x="204.2" y="38.8" transform="rotate(-90 204.2 38.8)">1</text>
<text x="195.7" y="59">5</text>
<text x="204.2" y="54.1" transform="rotate(-90 204.2 54.1)">4</text>
<text x="204.2" y="61.7" transform="rotate(-90 204.2 61.7)">3</text>
<text x="10.4" y="85.9">B</text>
<text x="285.4" y="85.9">B</text>
<text x="114.5" y="100.2">6</text>
<text x="148.7" y="100.2">2</text>
<text x="114.5" y="102.8">7</text>
<text x="114.5" y="107.9">9</text>
<text x="148.3" y="102.8">23</text>
<text x="148.3" y="105.3">24</text>
<text x="148.3" y="107.9">25</text>
<text x="114" y="112.9">12</text>
<text x="148.3" y="110.4">26</text>
<text x="148.3" y="112.9">27</text>
<text x="114" y="115.5">11</text>
<text x="148.3" y="115.5">28</text>
<text x="148.7" y="118">1</text>
<text x="54.9" y="125.2" transform="rotate(-90 54.9 125.2)">4</text>
<text x="58.7" y="125.2" transform="rotate(-90 58.7 125.2)">2</text>
<text x="61.3" y="125.2" transform="rotate(-90 61.3 125.2)">3</text>
<text x="114.5" y="123.1">4</text>
<text x="114.5" y="125.6">5</text>
<text x="114.5" y="120.6">8</text>
<text x="114.5" y="130.7">3</text>
<text x="10.4" y="135.9">C</text>
<text x="54.9" y="135.4" transform="rotate(-90 54.9 135.4)">1</text>
<text x="77.5" y="137.8">+</text>
<text x="88.9" y="137.8">+</text>
<text x="114" y="133.3">29</text>
<text x="285.4" y="135.9">C</text>
<text x="119" y="145.4" transform="rotate(-90 119 145.4)">10</text>
<text x="121.6" y="145.4" transform="rotate(-90 121.6 145.4)">13</text>
<text x="124.1" y="145.4" transform="rotate(-90 124.1 145.4)">14</text>
<text x="126.7" y="145.4" transform="rotate(-90 126.7 145.4)">15</text>
<text x="129.2" y="145.4" transform="rotate(-90 129.2 145.4)">16</text>
<text x="131.7" y="145.4" transform="rotate(-90 131.7 145.4)">17</text>
<text x="134.3" y="145.4" transform="rotate(-90 134.3 145.4)">18</text>
<text x="136.8" y="145.4" transform="rotate(-90 136.8 145.4)">19</text>
<text x="139.4" y="145.4" transform="rotate(-90 139.4 145.4)">20</text>
<text x="141.9" y="145.4" transform="rotate(-90 141.9 145.4)">21</text>
<text x="144.4" y="145.4" transform="rotate(-90 144.4 145.4)">22</text>
<text x="10.4" y="185.9">D</text>
<text x="285.4" y="185.9">D</text>
<text x="35" y="199.9">1</text>
<text x="85" y="199.9">2</text>
<text x="135" y="199.9">3</text>
<text x="185" y="199.9">4</text>
<text x="235" y="199.9">5</text>
<text x="285" y="199.9">6</text>
</g>
<g font-size="1.8" fill="#008484">
<text x="229.4" y="23" transform="rotate(-90 229.4 23)">R3</text>
<text x="53.1" y="27.9">U131</text>
<text x="50.4" y="33.9">VI</text>
<text x="52" y="30.2">1117-33</text>
<text x="57.5" y="33.9">VO</text>
<text x="205.1" y="34.1">Q1A</text>
<text x="55.9" y="38.1" transform="rotate(-90 55.9 38.1)">GND</text>
<text x="205.4" y="36.4">DDC114TU</text>
<text x="237.7" y="36.1" transform="rotate(-90 237.7 36.1)">R16</text>
<text x="205.2" y="56.8">Q1B</text>
<text x="205.4" y="59.1">DDC114TU</text>
<text x="237.7" y="71.7" transform="rotate(-90 237.7 71.7)">R18</text>
<text x="122.5" y="95.4">CP2102N-A01-GQFN28</text>
<text x="130" y="93.2">U132</text>
<text x="117.9" y="101.2">VDD</text>
<text x="140.4" y="101.2">RI/CLK</text>
<text x="117.9" y="103.8">REGIN</text>
<text x="142.8" y="103.8">CTS</text>
<text x="142.8" y="106.3">RTS</text>
<text x="117.9" y="113.9">SUSPEND</text>
<text x="117.9" y="108.8">RSTb</text>
<text x="142.6" y="108.8">RXD</text>
<text x="142.6" y="113.9">DSR</text>
<text x="142.8" y="111.4">TXD</text>
<text x="117.9" y="116.5">SUSPENDb</text>
<text x="142.5" y="119">DCD</text>
<text x="142.7" y="116.5">DTR</text>
<text x="117.9" y="124.1">D+</text>
<text x="117.9" y="121.5">VBUS</text>
<text x="117.9" y="131.7">GND</text>
<text x="56.7" y="135.6">RClamp0854P.TCT</text>
<text x="63.7" y="133">D1</text>
<text x="117.9" y="134.2">GND</text>
<text x="120" y="141.5" transform="rotate(-90 120 141.5)">NC1</text>
<text x="122.6" y="141.5" transform="rotate(-90 122.6 141.5)">NC2</text>
<text x="125.1" y="141.5" transform="rotate(-90 125.1 141.5)">NC3</text>
<text x="127.6" y="141.5" transform="rotate(-90 127.6 141.5)">NC4</text>
<text x="130.2" y="141.5" transform="rotate(-90 130.2 141.5)">NC5</text>
<text x="132.7" y="141.5" transform="rotate(-90 132.7 141.5)">NC6</text>
<text x="135.3" y="141.5" transform="rotate(-90 135.3 141.5)">NC7</text>
<text x="137.8" y="141.5" transform="rotate(-90 137.8 141.5)">NC8</text>
<text x="140.3" y="141.5" transform="rotate(-90 140.3 141.5)">NC9</text>
<text x="142.9" y="141.5" transform="rotate(-90 142.9 141.5)">NC10</text>
<text x="145.4" y="141.5" transform="rotate(-90 145.4 141.5)">NC11</text>
</g>
<g font-size="1.4">
<text x="226.7" y="15.2">3V3</text>
<text x="213.9" y="27.9">EN</text>
<text x="38.1" y="33">5V</text>
<text x="67.9" y="33">3V3</text>
<text x="172.7" y="34.2">DTR</text>
<text x="237.5" y="50.7">GND</text>
<text x="172.7" y="57.1">RTS</text>
<text x="36.8" y="65.3">GND</text>
<text x="213.6" y="63.4">IO0</text>
<text x="237.5" y="86.3">GND</text>
<text x="70" y="101.5">5V</text>
<text x="99.7" y="100.3">3V3</text>
<text x="186.5" y="100.3">RI</text>
<text x="163.2" y="102.8">CTS</text>
<text x="163.2" y="105.4">RTS</text>
<text x="163.2" y="107.9">RXD</text>
<text x="184.4" y="107.9">TXD0</text>
<text x="184.9" y="105.4">IO13</text>
<text x="184.9" y="102.8">IO15</text>
<text x="163.2" y="110.4">TXD</text>
<text x="184.2" y="110.4">RXD0</text>
<text x="185" y="113">DSR</text>
<text x="104.1" y="115.5">ACTIVE</text>
<text x="184.9" y="118.1">DCD</text>
<text x="185.1" y="115.5">DTR</text>
<text x="104.1" y="123.1">USB_D+</text>
<text x="104.1" y="125.7">USB_D-</text>
<text x="104.1" y="120.6">5V</text>
<text x="35.6" y="153">GND</text>
</g>
<g font-size="1.4" fill="#008484">
<text x="227.3" y="23" transform="rotate(-90 227.3 23)">10k</text>
<text x="35.5" y="41.3" transform="rotate(-90 35.5 41.3)">1k</text>
<text x="45.4" y="39.2">C17</text>
<text x="69.5" y="39.2">C18</text>
<text x="227.6" y="41.4">C19</text>
<text x="235.5" y="36.2" transform="rotate(-90 235.5 36.2)">470R</text>
<text x="235.8" y="41.4">C20</text>
<text x="35.1" y="47.8">D2</text>
<text x="35.7" y="44">R4</text>
<text x="248.1" y="44">S3</text>
<text x="248.5" y="46.6">SW-EN</text>
<text x="34.9" y="52.9">LED_PWR</text>
<text x="44.4" y="48.4" transform="rotate(-90 44.4 48.4)">10uF/25V</text>
<text x="68.5" y="48.4" transform="rotate(-90 68.5 48.4)">22uF/25V</text>
<text x="228.5" y="49.5" transform="rotate(-90 228.5 49.5)">1nF</text>
<text x="236.8" y="49.5" transform="rotate(-90 236.8 49.5)">1nF</text>
<text x="36.4" y="59.1">JP1</text>
<text x="32.9" y="63.9" transform="rotate(-90 32.9 63.9)">LED_PWR_EN</text>
<text x="235.5" y="71.7" transform="rotate(-90 235.5 71.7)">470R</text>
<text x="235.8" y="77">C21</text>
<text x="248.1" y="79.6">S4</text>
<text x="248.1" y="82.7">SW-BOOT</text>
<text x="236.8" y="85.1" transform="rotate(-90 236.8 85.1)">1nF</text>
<text x="35" y="100.6">USB_micro</text>
<text x="37.9" y="98.7">P1</text>
<text x="60.6" y="99.9">330E</text>
<text x="61.4" y="98">L1</text>
<text x="40.1" y="106.2">VBUS</text>
<text x="168.9" y="107.5">R21</text>
<text x="168.9" y="104.9">R20</text>
<text x="168.9" y="102.4">R19</text>
<text x="172.5" y="106.2">0R NC</text>
<text x="172.5" y="103.7">0R NC</text>
<text x="42.2" y="111.2">D+</text>
<text x="42.6" y="113.8">ID</text>
<text x="152.4" y="110">R22</text>
<text x="156.4" y="111.3">470R</text>
<text x="168.9" y="110">R23</text>
<text x="173.7" y="108.8">0R</text>
<text x="173.7" y="111.3">0R</text>
<text x="34.2" y="116.1" transform="rotate(-90 34.2 116.1)">shield</text>
<text x="40.9" y="116.3">GND</text>
<text x="35.4" y="127.2">L2</text>
<text x="35.8" y="129.1">330E</text>
<text x="77.7" y="136.1">C23</text>
<text x="83.4" y="136.1">C24</text>
<text x="89.2" y="136.1">C25</text>
<text x="94.9" y="136.1">C26</text>
<text x="78.7" y="148.1" transform="rotate(-90 78.7 148.1)">10uF/25V</text>
<text x="84.4" y="145.9" transform="rotate(-90 84.4 145.9)">100nF</text>
<text x="90.1" y="148.1" transform="rotate(-90 90.1 148.1)">10uF/25V</text>
<text x="95.8" y="145.3" transform="rotate(-90 95.8 145.3)">100nF</text>
</g>
<g font-size="1.4" fill="#848400">
<text x="264.3" y="28.7">EN</text>
<text x="28" y="33.8">5V</text>
<text x="76.3" y="33.8">3V3</text>
<text x="264.3" y="64.3">IO0</text>
<text x="26.6" y="66.2">GND</text>
<text x="189.3" y="103.6">IO15</text>
<text x="189.3" y="106.2">IO13</text>
<text x="189.3" y="108.7">TXD0</text>
<text x="189.3" y="111.2">RXD0</text>
<text x="189.3" y="116.3">DTR</text>
</g>
<g font-size="1.4" fill="#0000c2">
<text x="259.7" y="41.2">Auto program</text>
<text x="259.7" y="42.7">DTR RTS--&gt;EN IO0</text>
<text x="260.1" y="44.3">1</text>
<text x="260.1" y="47.3">1</text>
</g>
<g font-size="1.4" fill="#840000">
<text x="46" y="105.4">1</text>
<text x="46" y="107.9">2</text>
<text x="46" y="110.4">3</text>
<text x="46" y="113">4</text>
<text x="33.4" y="118.7" transform="rotate(-90 33.4 118.7)">6</text>
<text x="46" y="115.5">5</text>
</g>
<g font-size="1.1" fill="#008484">
<text x="32" y="26.6">PWR_FLAG</text>
<text x="63.7" y="26.6">PWR_FLAG</text>
<text x="67.5" y="57.7">PWR_FLAG</text>
</g>
<g font-size=".7" fill="#840000">
<text x="199.1" y="34.1">10k</text>
<text x="199.1" y="58.4">10k</text>
</g>
</svg>
